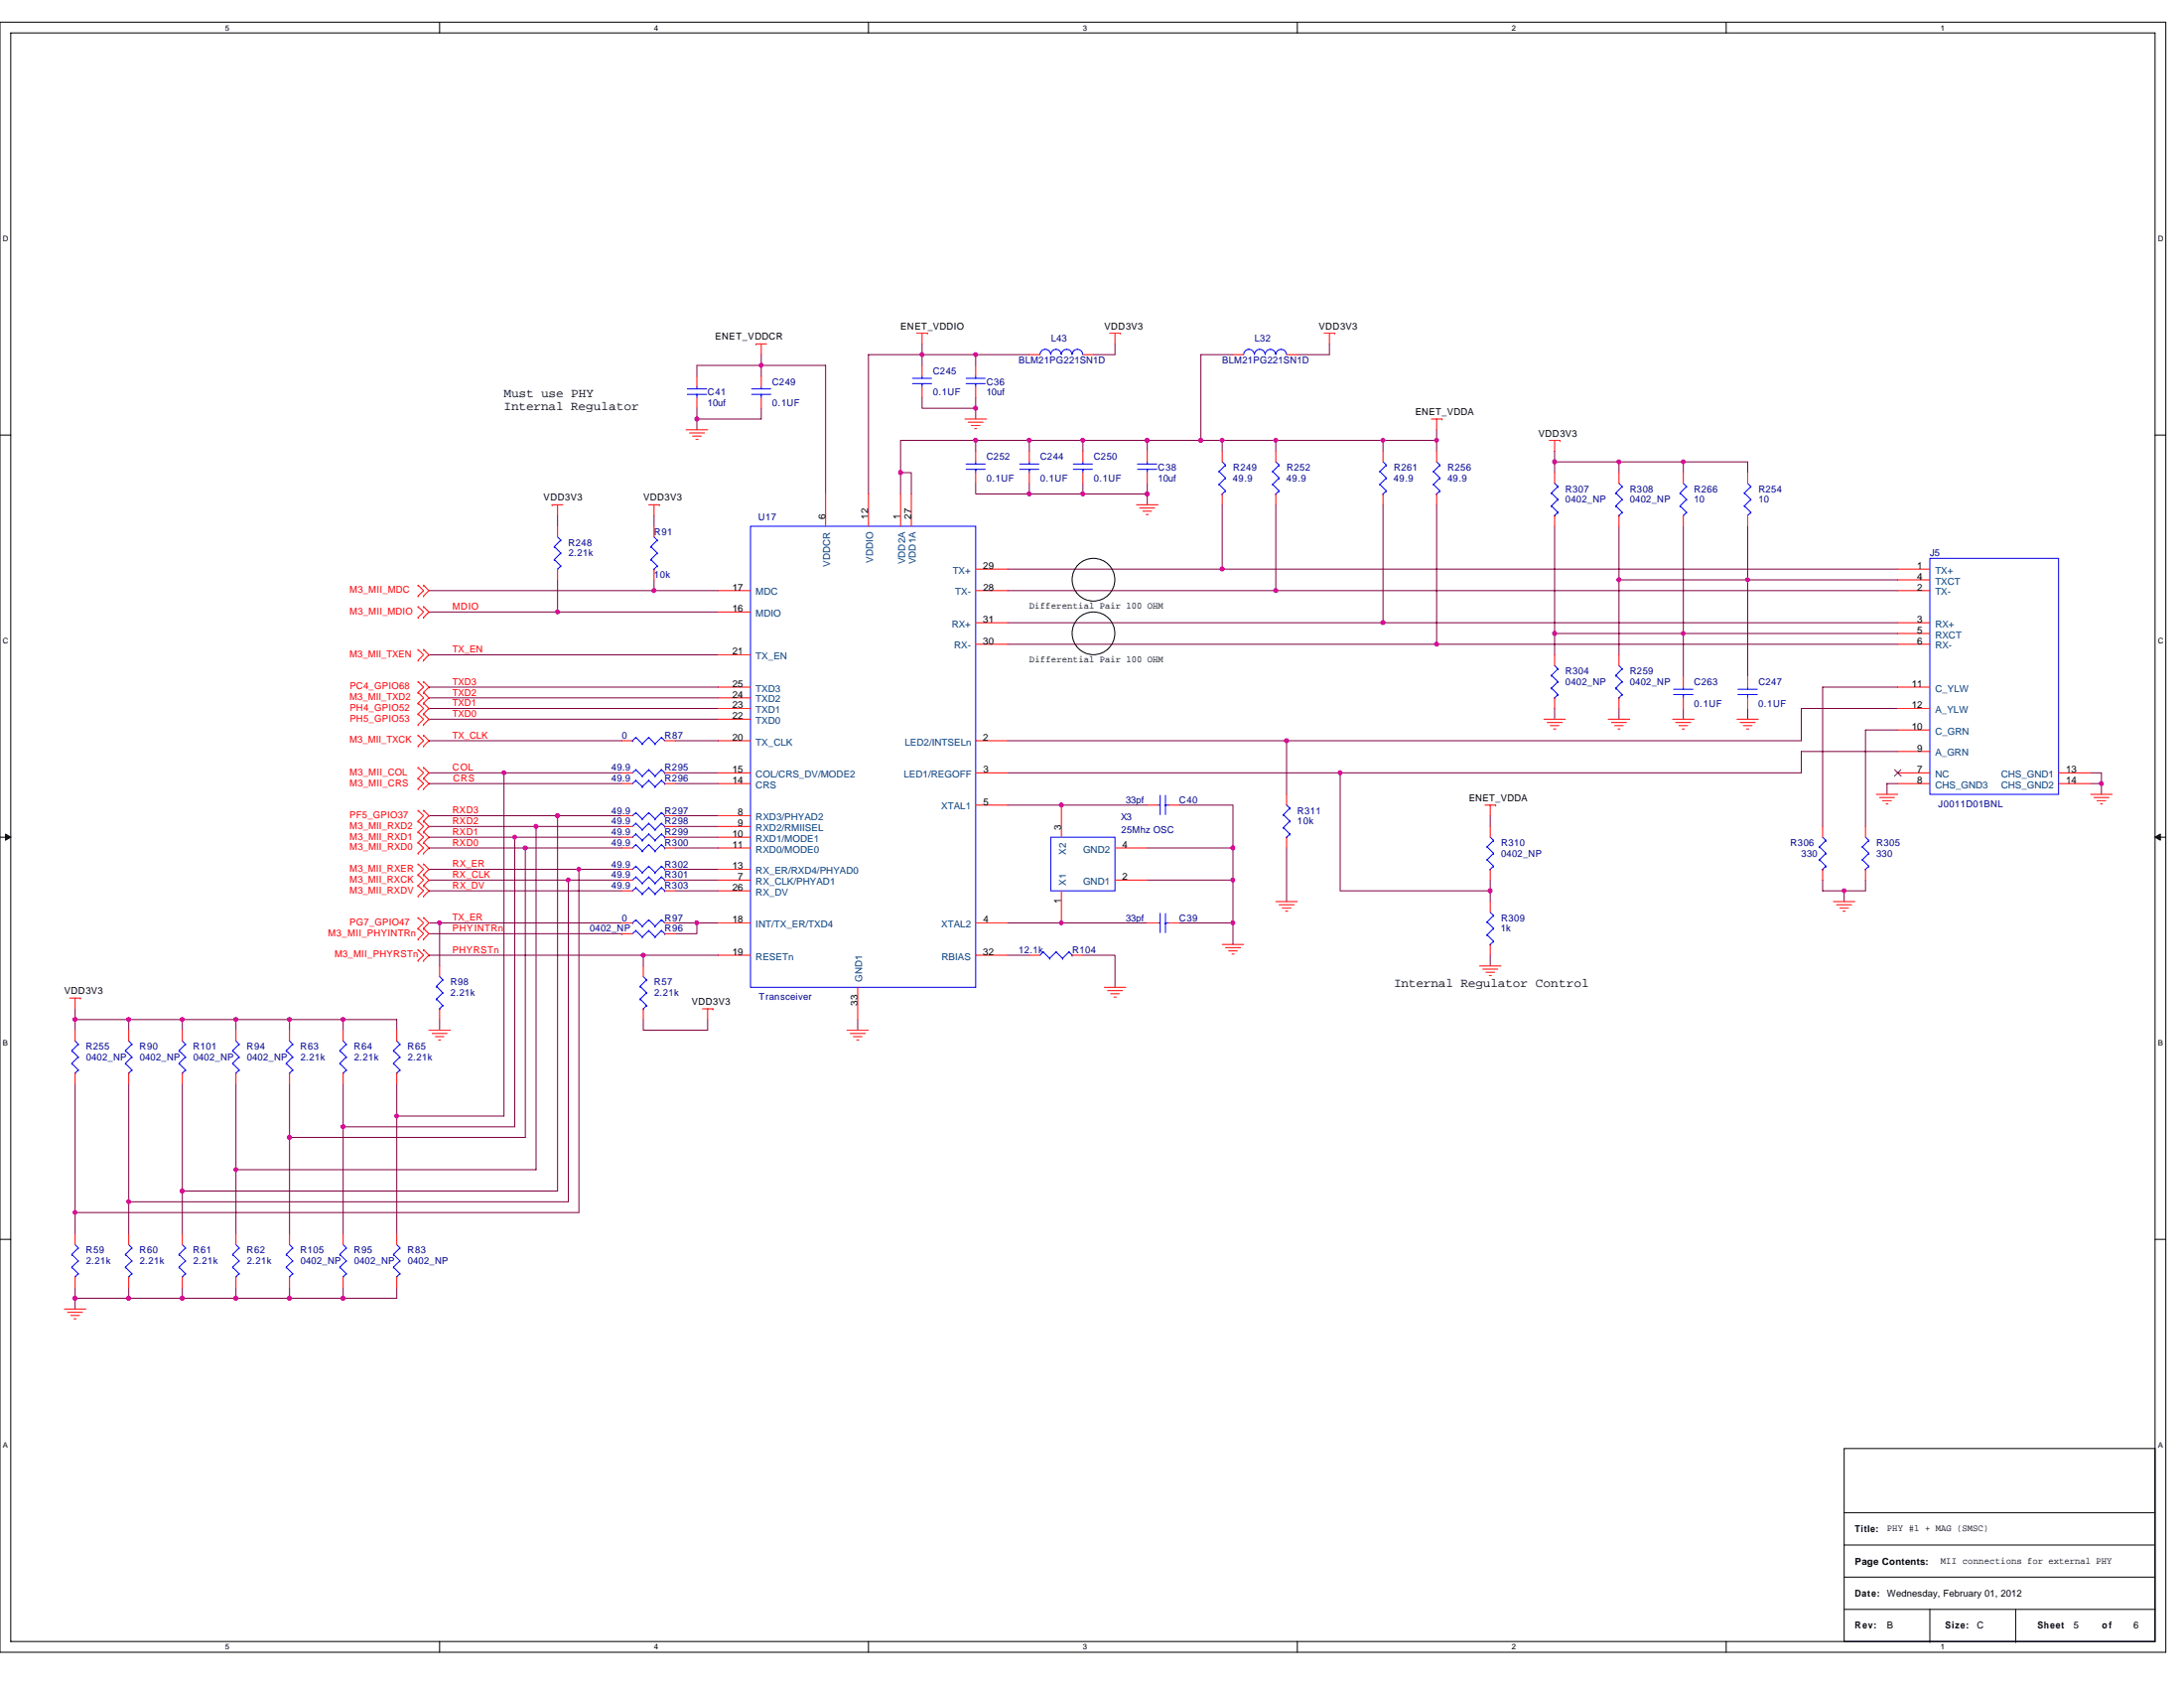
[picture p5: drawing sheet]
<svg xmlns="http://www.w3.org/2000/svg" width="279mm" height="216mm" viewBox="0 0 279 216" stroke-linecap="round" stroke-linejoin="round" font-family="sans-serif">
<path d="M0 2.8h277.1v208.5h-277.1zM1.4 4.2h274.3v205.8h-274.3z" fill="none" stroke="#000" stroke-width=".13"/>
<g fill="#fff">
<path d="M28.8 3h.6v1.1h-.6z"/>
<path d="M28.8 210.1h.6v1.1h-.6z"/>
</g>
<path d="M56.2 2.8v1.4M56.2 210v1.3" fill="none" stroke="#000" stroke-width=".13"/>
<g fill="#fff">
<path d="M83.7 3h.5v1.1h-.5z"/>
<path d="M83.7 210.1h.5v1.1h-.5z"/>
</g>
<path d="M111.1 2.8v1.4M111.1 210v1.3" fill="none" stroke="#000" stroke-width=".13"/>
<g fill="#fff">
<path d="M138.5 3h.6v1.1h-.6z"/>
<path d="M138.5 210.1h.6v1.1h-.6z"/>
</g>
<path d="M166 2.8v1.4M166 210v1.3" fill="none" stroke="#000" stroke-width=".13"/>
<g fill="#fff">
<path d="M193.4 3h.6v1.1h-.6z"/>
<path d="M193.4 210.1h.6v1.1h-.6z"/>
</g>
<path d="M220.8 2.8v1.4M220.8 210v1.3" fill="none" stroke="#000" stroke-width=".13"/>
<g fill="#fff">
<path d="M248.3 3h.5v1.1h-.5z"/>
<path d="M248.3 210.1h.5v1.1h-.5z"/>
<path d="M.4 29.9h.7v1.1h-.7z"/>
<path d="M276.1 29.9h.7v1.1h-.7z"/>
<path d="M.4 81.4h.7v1.1h-.7z"/>
<path d="M276.1 81.4h.7v1.1h-.7z"/>
</g>
<path d="M0 55.6h1.4M275.7 55.6h1.4" fill="none" stroke="#000" stroke-width=".13"/>
<g fill="#fff">
<path d="M.4 132.8h.6v1.1h-.6z"/>
<path d="M276.1 132.8h.6v1.1h-.6z"/>
</g>
<path d="M0 107.1h1.4M275.7 107.1h1.4" fill="none" stroke="#000" stroke-width=".13"/>
<path d="M.7 106.7l.7 .4-.7 .4zM275.7 107.1l.7-.4v.8z" fill="#000" stroke="#000" stroke-width=".13"/>
<g fill="#fff">
<path d="M.4 184.2h.6v1.1h-.6z"/>
<path d="M276.1 184.2h.6v1.1h-.6z"/>
</g>
<g fill="none" stroke="#000" stroke-width=".13">
<path d="M0 158.5h1.4M275.7 158.5h1.4M235.9 185.3h39.8v24.7h-39.8zM235.9 193.5h39.8M235.9 197.6h39.8M235.9 201.7h39.8M235.9 205.8h39.8M246.9 210h.1M246.9 205.8v4.2M257.9 210h.1M257.9 205.8v4.2M275.7 205.8h.1"/>
<circle cx="139.9" cy="74.1" r="2.73"/>
<circle cx="139.9" cy="81" r="2.73"/>
</g>
<g fill="none" stroke="#800040" stroke-width=".13">
<path d="M89.2 53.6v1.4M89.2 48.1v-1.4h8.2v1.4M89.2 52.2v1.4M97.4 45.4v1.3h8.2v16.5M97.4 52.2v1.4h-8.2M118 44v1.4M118 45.4v1.3M118 50.8v1.4h6.8M118 45.4h-6.9v17.8M118 45.4h6.8v1.3M124.8 50.8v1.4M124.8 45.4h6.9"/>
<path d="M124.8 56.3h13.7M124.8 56.3v1.4M124.8 56.3h-9.6v4.2h1.4v2.7M124.8 52.2v1.4M131.7 56.3v1.4M138.5 56.3v1.4M138.5 56.3h8.3v1.4M142.6 44v1.4h-2.7M146.8 56.3h6.8M153.6 56.3h2.8M156.4 56.3v1.4M156.4 56.3h6.8"/>
<path d="M157.7 45.4h-4.1v10.9M163.2 56.3v1.4M163.2 56.3h13.7M170.1 44v1.4h-4.1M176.9 56.3v1.4M176.9 56.3h6.9M183.8 56.3v1.4M183.8 55v1.3M198.9 59.1v1.4M198.9 59.1h8.2v1.4M198.9 57.7v1.4M207.1 59.1h8.2"/>
<path d="M215.3 59.1h8.3v1.4M215.3 59.1v1.4M54.9 78.3h.1M54.9 78.3h16.4M54.9 75.5h28.8M71.3 78.3h20.6M71.3 74.2v4.1M71.3 65.9v1.4M83.7 75.5h8.2M83.7 74.2v1.3M83.7 65.9v1.4M83.7 75.5h.1"/>
<path d="M115.2 60.5v2.7M124.8 61.8v1.4h6.9M128.9 79.7h48M128.9 72.8h27.5M128.9 75.5h34.3M131.7 61.8v1.4M131.7 63.2h6.8M138.5 61.8v1.4M138.5 63.2h8.3M146.8 61.8v1.4M146.8 63.2v1.4M156.4 64.6v8.2"/>
<path d="M156.4 72.8h86.4M163.2 64.6v10.9M163.2 75.5h79.6M176.9 64.6v15.1M176.9 79.7h65.9M183.8 64.6v17.8M198.9 67.3v13.7h16.4M207.1 74.2v9.6M207.1 67.3v6.9h16.5M215.3 67.3v13.7M223.6 67.3v6.9M223.6 74.2h19.2"/>
<path d="M223.6 74.2v12.3M54.9 98.8h.1M54.9 94.7h.1M54.9 92h.1M54.9 90.6h.1M54.9 89.3h.1M54.9 87.9h.1M54.9 83.8h.1M54.9 98.8h9.6M54.9 94.7h24.7M54.9 92h37M54.9 90.6h37"/>
<path d="M54.9 89.3h37M54.9 87.9h37M54.9 83.8h37M64.5 98.8h15.1M64.5 98.8v43.9h-13.7M86.4 98.8h5.5M86.4 94.7h5.5M128.9 82.4h54.9M128.9 98.8h42.5v15.1h19.2M128.9 94.7h35.7M164.6 94.7v6.9M183.8 82.4h59"/>
<path d="M198.9 90.6v1.4M198.9 81v2.8M207.1 90.6v1.4M215.3 81h27.5M215.3 81v5.5M215.3 90.6v1.4M223.6 90.6v1.4M242.8 96.1h-12.4v2.7h-59M242.8 90.6h-12.4v4.1h-65.8M242.8 93.4h-4.1v12.3M242.8 87.9h-9.6v17.8M267.5 98.8h1.3v1.4"/>
<path d="M54.9 113.9h.1M54.9 112.6h.1M54.9 108.5h.1M54.9 105.7h.1M54.9 111.2h.1M54.9 104.3h.1M54.9 107.1h.1M54.9 100.2h.1M54.9 118h1.3v5.5M54.9 113.9h24.7M54.9 112.6h17.8M54.9 108.5h12.3"/>
<path d="M54.9 105.7h13.7M54.9 111.2h19.2M54.9 104.3h16.4M54.9 107.1h10.9M54.9 100.2h24.7M54.9 119.4h24.7M56.2 118h.1M56.2 118h23.4M65.8 107.1v37h-21.9M65.8 107.1h13.8M67.2 108.5v37h-30.2M67.2 108.5h12.4"/>
<path d="M68.6 105.7v43.9h-38.4M68.6 105.7h11M71.3 104.3h8.3M71.3 104.3v48h-48M72.7 112.6h6.9M72.7 112.6v41.1h-56.2M74.1 111.2v43.9h-64.5M74.1 111.2h5.5M79.6 119.4h.1M86.4 113.9h5.5M86.4 111.2h5.5M86.4 108.5h5.5"/>
<path d="M86.4 107.1h5.5M86.4 105.7h5.5M86.4 104.3h5.5M86.4 100.2h5.5M86.4 112.6h5.5M86.4 118h2.8v1.4h-2.8M89.2 118h2.7M128.9 118h17.9M128.9 103h17.9M150.9 103h6.8v5.5h-10.9M150.9 118h6.8M157.7 112.6v5.4"/>
<path d="M157.7 118v2.8M157.7 108.5v4.1h-10.9M164.6 108.5v6.8M190.6 113.9v1.4M190.6 112.6v1.3M190.6 104.3v1.4M233.2 112.6v1.3h2.7M235.9 113.9v1.4M238.7 112.6v1.3h-2.8M242.8 100.2h-1.4v1.4M267.5 100.2h1.3M268.8 100.2v1.4"/>
<path d="M9.6 138.6v16.5M9.6 130.4h6.9M9.6 130.4v1.4M9.6 129v1.4M16.5 130.4h6.8M16.5 138.6v15.1M16.5 130.4v1.4M23.3 130.4v1.4M23.3 138.6v13.7M23.3 130.4h6.9M30.2 130.4v1.4M30.2 130.4h6.8"/>
<path d="M30.2 138.6v11M37 138.6v6.9M37 130.4v1.4M37 130.4h6.9M43.9 130.4h6.9v1.4M43.9 130.4v1.4M43.9 138.6v5.5M50.8 138.6v4.1M54.9 122.2h27.4v1.3M54.9 122.2h.1M56.2 130.4v1.4M82.3 130.4v1.4h8.2v-1.4"/>
<path d="M82.3 122.2h9.6M109.7 130.4v1.4M128.9 122.2h2.8M138.5 122.2h4.1v4.1M190.6 122.2v1.3M9.6 155.1v2.7M16.5 153.7v4.1M23.3 152.3v5.5M30.2 149.6v8.2M37 145.5v12.3M43.9 144.1v13.7M50.8 142.7v15.1"/>
<path d="M9.6 166.1v1.3M9.6 166.1h6.9M9.6 164.7v1.4M16.5 166.1h6.8M16.5 164.7v1.4M23.3 164.7v1.4h6.9M30.2 164.7v1.4M30.2 166.1h6.8M37 164.7v1.4M37 166.1h6.9M43.9 164.7v1.4M50.8 164.7v1.4h-6.9"/>
</g>
<g fill="none" stroke="#f00" stroke-width=".13">
<path d="M87.8 55h2.7M88.2 55.4h1.9M88.6 55.8h1.1M89 56.2h.3M89.2 48.1v1.4M89.2 50.8v1.4M96.7 44h.1M96.7 44h1.4M97.4 44v1.4M97.4 48.1v1.4M97.4 50.8v1.4M117.3 42.6h1.3"/>
<path d="M118 42.6v1.4M118 46.7v1.4M118 49.5v1.3M118.6 42.6h.1M123.4 53.6h2.8M123.9 54h1.9M124.3 54.4h1.1M124.7 54.8h.2M124.8 46.7v1.4M124.8 49.5v1.3M124.8 57.7v1.4M131.7 45.4h1.4"/>
<path d="M131.7 57.7v1.4M138.5 45.4h1.4M138.5 57.7v1.4M142 42.6h1.3M142.6 42.6v1.4M143.3 42.6h.1M146.8 57.7v1.4M156.4 57.7v1.4M157.7 45.4h1.4M163.2 57.7v1.4M164.6 45.4h1.4M169.4 42.6h1.4"/>
<path d="M170.1 42.6v1.4M170.8 42.6h.1M176.9 57.7v1.4M183.1 53.6h1.4M183.8 53.6v1.4M183.8 57.7v1.4M184.5 53.6h.1M198.2 56.3h1.4M198.9 56.3v1.4M199.6 56.3h.1M53.5 77.6h.1M53.5 79h.1"/>
<path d="M53.5 74.8h.1M53.5 76.2h.1M53.5 77.6l.7 .7-.7 .7M53.5 74.8l.7 .7-.7 .7M54.2 79h.1M54.2 77.6h.1M54.2 76.2h.1M54.2 74.8h.1M54.2 77.6l.7 .7-.7 .7M54.2 74.8l.7 .7-.7 .7M70.6 64.6h.1M70.6 64.6h1.4"/>
<path d="M71.3 64.6v1.3M71.3 67.3v1.4M71.3 72.8v1.4M83 64.6h1.3M83.7 64.6v1.3M83.7 67.3v1.4M83.7 72.8v1.4M84.3 64.6h.1M91.9 75.5h4.1M91.9 78.3h4.1M105.6 63.2v4.1M111.1 63.2v4.1"/>
<path d="M115.2 63.2v4.1M116.6 63.2v4.1M124.8 60.5v1.3M124.8 72.8h4.1M124.8 75.5h4.1M124.8 79.7h4.1M131.7 60.5v1.3M138.5 60.5v1.3M145.4 64.6h2.7M145.8 65h1.9M146.2 65.4h1.1M146.6 65.8h.3"/>
<path d="M146.8 60.5v1.3M156.4 63.2v1.4M163.2 63.2v1.4M176.9 63.2v1.4M183.8 63.2v1.4M198.9 60.5v1.3M198.9 65.9v1.4M207.1 60.5v1.3M207.1 65.9v1.4M215.3 60.5v1.3M215.3 65.9v1.4M223.6 60.5v1.3"/>
<path d="M223.6 65.9v1.4M242.8 72.8h4.1M242.8 74.2h4.1M242.8 75.5h4.1M242.8 79.7h4.1M53.5 98.2h.1M53.5 99.5h.1M53.5 88.6h.1M53.5 89.9h.1M53.5 94h.1M53.5 95.4h.1M53.5 83.1h.1"/>
<path d="M53.5 84.5h.1M53.5 91.3h.1M53.5 92.7h.1M53.5 87.2h.1M53.5 98.2l.7 .6-.7 .7M53.5 99.5l.7 .7-.7 .7M53.5 88.6l.7 .7-.7 .6M53.5 94l.7 .7-.7 .7M53.5 83.1l.7 .7-.7 .7M53.5 89.9l.7 .7-.7 .7M53.5 91.3l.7 .7-.7 .7M53.5 87.2l.7 .7-.7 .7"/>
<path d="M54.2 99.5h.1M54.2 98.2h.1M54.2 89.9h.1M54.2 88.6h.1M54.2 95.4h.1M54.2 94h.1M54.2 84.5h.1M54.2 83.1h.1M54.2 91.3h.1M54.2 92.7h.1M54.2 87.2h.1M54.2 98.2l.7 .6-.7 .7"/>
<path d="M54.2 99.5l.7 .7-.7 .7M54.2 88.6l.7 .7-.7 .6M54.2 94l.7 .7-.7 .7M54.2 83.1l.7 .7-.7 .7M54.2 89.9l.7 .7-.7 .7M54.2 91.3l.7 .7-.7 .7M54.2 87.2l.7 .7-.7 .7M79.6 98.8h1.3M79.6 94.7h1.3M85 98.8h1.4M85 94.7h1.4M91.9 87.9h4.1"/>
<path d="M91.9 90.6h4.1M91.9 98.8h4.1M91.9 94.7h4.1M91.9 92h4.1M91.9 89.3h4.1M91.9 83.8h4.1M124.8 82.4h4.1M124.8 98.8h4.1M124.8 94.7h4.1M197.5 92h2.8M197.9 92.4h2M198.3 92.8h1.1"/>
<path d="M198.8 93.2h.2M198.9 83.8v1.3M198.9 89.3v1.3M205.7 92h2.8M206.2 92.4h1.9M206.6 92.8h1.1M207 93.2h.2M207.1 83.8v1.3M207.1 89.3v1.3M214 92h2.7M214.4 92.4h1.9M214.8 92.8h1.1"/>
<path d="M215.2 93.2h.3M215.3 86.5v1.4M215.3 89.3v1.3M222.2 92h2.7M222.6 92.4h1.9M223 92.8h1.1M223.4 93.2h.3M223.6 86.5v1.4M223.6 89.3v1.3M242.8 81h4.1M242.8 82.4h4.1M242.8 87.9h4.1"/>
<path d="M242.8 90.6h4.1M242.8 93.4h4.1M242.8 96.1h4.1M242.8 98.8h4.1M263.4 98.8h4.1M53.5 117.4h.1M53.5 118.7h.1M53.5 107.8h.1M53.5 109.1h.1M53.5 105h.1M53.5 106.4h.1M53.5 113.3h.1"/>
<path d="M53.5 114.6h.1M53.5 110.5h.1M53.5 111.9h.1M53.5 103.7h.1M53.5 100.9h.1M53.5 117.4l.7 .6-.7 .7M53.5 107.8l.7 .7-.7 .6M53.5 105l.7 .7-.7 .7M53.5 106.4l.7 .7-.7 .7M53.5 113.3l.7 .6-.7 .7M53.5 110.5l.7 .7-.7 .7M53.5 111.9l.7 .7-.7 .7"/>
<path d="M53.5 103.7l.7 .6-.7 .7M53.5 118.7l.7 .7-.7 .7M54.2 118.7h.1M54.2 117.4h.1M54.2 109.1h.1M54.2 107.8h.1M54.2 106.4h.1M54.2 105h.1M54.2 114.6h.1M54.2 113.3h.1M54.2 111.9h.1M54.2 110.5h.1"/>
<path d="M54.2 103.7h.1M54.2 100.9h.1M54.2 117.4l.7 .6-.7 .7M54.2 107.8l.7 .7-.7 .6M54.2 105l.7 .7-.7 .7M54.2 106.4l.7 .7-.7 .7M54.2 113.3l.7 .6-.7 .7M54.2 110.5l.7 .7-.7 .7M54.2 111.9l.7 .7-.7 .7M54.2 103.7l.7 .6-.7 .7M54.2 118.7l.7 .7-.7 .7M79.6 118h1.3"/>
<path d="M79.6 119.4h1.3M79.6 105.7h1.3M79.6 108.5h1.3M79.6 111.2h1.3M79.6 112.6h1.3M79.6 113.9h1.3M79.6 100.2h1.3M79.6 107.1h1.3M79.6 104.3h1.3M85 118h1.4M85 119.4h1.4M85 105.7h1.4"/>
<path d="M85 108.5h1.4M85 111.2h1.4M85 112.6h1.4M85 113.9h1.4M85 100.2h1.4M85 107.1h1.4M85 104.3h1.4M91.9 118h4.1M91.9 105.7h4.1M91.9 108.5h4.1M91.9 111.2h4.1M91.9 112.6h4.1"/>
<path d="M91.9 113.9h4.1M91.9 100.2h4.1M91.9 107.1h4.1M91.9 104.3h4.1M124.8 103h4.1M124.8 118h4.1M135.8 103v4.1M135.8 113.9v4.1M142.6 108.5h4.2M142.6 112.6h4.2M146.8 103h1.3M146.8 118h1.3"/>
<path d="M149.5 103h1.4M149.5 118h1.4M163.2 115.3h2.8M163.6 115.7h2M164 116.1h1.1M164.5 116.5h.2M164.6 101.6v1.4M164.6 107.1v1.4M190 103h1.3M190.6 103v1.3M190.6 105.7v1.4M190.6 111.2v1.4"/>
<path d="M190.6 115.3v1.4M191.3 103h.1M233.2 105.7v1.4M233.2 111.2v1.4M234.5 115.3h2.8M234.9 115.7h2M235.4 116.1h1.1M235.8 116.5h.3M238.7 105.7v1.4M238.7 111.2v1.4M240 101.6h2.8M240.5 102h1.9"/>
<path d="M240.9 102.4h1.1M241.3 102.8h.2M242.8 100.2h4.1M263.4 100.2h4.1M267.5 101.6h2.7M267.9 102h1.9M268.3 102.4h1.1M268.7 102.8h.3M8.9 127.7h1.4M9.6 127.7v1.3M9.6 131.8v1.3M9.6 137.3v1.3"/>
<path d="M10.3 127.7h.1M16.5 131.8v1.3M16.5 137.3v1.3M23.3 131.8v1.3M23.3 137.3v1.3M30.2 131.8v1.3M30.2 137.3v1.3M37 131.8v1.3M37 137.3v1.3M43.9 131.8v1.3M43.9 137.3v1.3M50.8 131.8v1.3"/>
<path d="M50.8 137.3v1.3M53.5 121.5h.1M53.5 122.9h.1M53.5 120.1h.1M53.5 121.5l.7 .7-.7 .7M54.2 122.9h.1M54.2 121.5h.1M54.2 120.1h.1M54.2 121.5l.7 .7-.7 .7M54.9 131.8h2.7M55.3 132.2h1.9M55.7 132.6h1.1"/>
<path d="M56.1 133h.3M56.2 123.5v1.4M56.2 129v1.4M82.3 123.5v1.4M82.3 129v1.4M89.9 129h1.3M90.5 129v1.4M91.2 129h.1M91.9 122.2h4.1M108.4 131.8h2.7M108.8 132.2h1.9M109.2 132.6h1.1"/>
<path d="M109.6 133h.3M109.7 126.3v4.1M124.8 122.2h4.1M131.7 122.2h1.4M137.2 122.2h1.3M141.3 126.3h2.7M141.7 126.7h1.9M142.1 127.1h1.1M142.5 127.5h.3M156.4 120.8h2.7M156.8 121.2h1.9M157.2 121.6h1.1"/>
<path d="M157.6 122h.3M189.3 123.5h2.7M189.7 124h1.9M190.1 124.4h1.1M190.5 124.8h.3M190.6 120.8v1.4M9.6 157.8v1.4M16.5 157.8v1.4M23.3 157.8v1.4M30.2 157.8v1.4M37 157.8v1.4M43.9 157.8v1.4"/>
<path d="M50.8 157.8v1.4M8.2 167.4h2.8M8.6 167.9h2M9.1 168.3h1.1M9.5 168.7h.2M9.6 163.3v1.4M16.5 163.3v1.4M23.3 163.3v1.4M30.2 163.3v1.4M37 163.3v1.4M43.9 163.3v1.4M50.8 163.3v1.4"/>
</g>
<g fill="none" stroke="#00f" stroke-width=".13">
<path d="M87.9 50.4h2.5M87.9 49.7h2.5M89.2 49.5v.2M89.2 50.4h.1M89.2 50.4v.4M96.2 50.4h2.4M96.2 49.7h2.4M97.4 49.5v.2M97.4 50.4h.1M97.4 50.4v.4M116.7 49.1h2.5M116.7 48.4h2.5"/>
<path d="M118 48.1v.3M118 49.1h.1M118 49.1v.4M123.6 49.1h2.4M123.6 48.4h2.4M123.6 59.4h2.4M124.8 48.1v.3M124.8 49.1h.1M124.8 59.1v.3M124.8 49.1v.4M130.5 59.4h2.4M131.7 59.1v.3"/>
<path d="M133.1 45.3a.68 .68 0 0 1 .6-.6 .68 .68 0 0 1 .7 .6M134.4 45.3a.67 .67 0 0 1 .7-.6 .67 .67 0 0 1 .7 .6M135.8 45.3a.68 .68 0 0 1 .7-.6 .68 .68 0 0 1 .6 .6M137.2 45.3a.68 .68 0 0 1 .6-.6 .68 .68 0 0 1 .7 .6M137.3 59.4h2.5M138.5 59.1v.3M145.5 59.4h2.5M146.8 59.1v.3M156.4 59.1l.4 .4M156.8 59.5h.1M156.8 59.5l-.8 .8M159.1 45.3a.68 .68 0 0 1 .7-.6 .68 .68 0 0 1 .7 .6"/>
<path d="M160.5 45.3a.68 .68 0 0 1 .7-.6 .68 .68 0 0 1 .6 .6M161.9 45.3a.67 .67 0 0 1 .6-.6 .67 .67 0 0 1 .7 .6M163.2 45.3a.68 .68 0 0 1 .7-.6 .68 .68 0 0 1 .7 .6M163.2 59.1l.4 .4M163.6 59.5h.1M163.6 59.5l-.8 .8M176.9 59.1l.5 .4M177.4 59.5h.1M177.4 59.5l-.9 .8M183.8 59.1l.4 .4M184.2 59.5h.1M184.2 59.5l-.8 .8"/>
<path d="M70.9 69.9h.1M70.9 71.6h.1M70.9 69.9l.8 .8M70.9 71.6l.8 .8M71.3 72.8h.1M71.3 68.7l.4 .4M71.7 69.1h.1M71.7 70.7h.1M71.7 72.4h.1M71.7 69.1l-.8 .8M71.7 70.7l-.8 .9M71.7 72.4l-.4 .4"/>
<path d="M83.3 69.9h.1M83.3 71.6h.1M83.3 69.9l.8 .8M83.3 71.6l.8 .8M83.7 72.8h.1M83.7 68.7l.4 .4M84.1 69.1h.1M84.1 70.7h.1M84.1 72.4h.1M84.1 69.1l-.8 .8M84.1 70.7l-.8 .9M84.1 72.4l-.4 .4"/>
<path d="M96 67.3h28.8v59h-28.8zM123.6 60h2.4M124.8 60h.1M124.8 60v.5M130.5 60h2.4M131.7 60h.1M131.7 60v.5M137.3 60h2.5M138.5 60h.1M138.5 60v.5M145.5 60h2.5M146.8 60h.1"/>
<path d="M146.8 60v.5M156 60.3h.1M156 62h.1M156 60.3l.8 .8M156 62l.8 .8M156.4 63.2h.1M156.8 61.1h.1M156.8 62.8h.1M156.8 61.1l-.8 .9M156.8 62.8l-.4 .4M162.8 60.3h.1M162.8 62h.1"/>
<path d="M162.8 60.3l.8 .8M162.8 62l.8 .8M163.2 63.2h.1M163.6 61.1h.1M163.6 62.8h.1M163.6 61.1l-.8 .9M163.6 62.8l-.4 .4M176.5 60.3h.1M176.5 62h.1M176.5 60.3l.9 .8M176.5 62l.9 .8M176.9 63.2h.1"/>
<path d="M177.4 61.1h.1M177.4 62.8h.1M177.4 61.1l-.9 .9M177.4 62.8l-.5 .4M183.4 60.3h.1M183.4 62h.1M183.4 60.3l.8 .8M183.4 62l.8 .8M183.8 63.2h.1M184.2 61.1h.1M184.2 62.8h.1M184.2 61.1l-.8 .9"/>
<path d="M184.2 62.8l-.4 .4M198.5 63.1h.1M198.5 64.7h.1M198.5 63.1l.8 .8M198.5 64.7l.8 .8M198.9 65.9h.1M198.9 61.8l.4 .4M199.3 62.2h.1M199.3 63.9h.1M199.3 65.5h.1M199.3 62.2l-.8 .9M199.3 63.9l-.8 .8"/>
<path d="M199.3 65.5l-.4 .4M206.7 63.1h.1M206.7 64.7h.1M206.7 63.1l.8 .8M206.7 64.7l.8 .8M207.1 65.9h.1M207.1 61.8l.4 .4M207.5 62.2h.1M207.5 63.9h.1M207.5 65.5h.1M207.5 62.2l-.8 .9M207.5 63.9l-.8 .8"/>
<path d="M207.5 65.5l-.4 .4M214.9 63.1h.1M214.9 64.7h.1M214.9 63.1l.9 .8M214.9 64.7l.9 .8M215.3 65.9h.1M215.3 61.8l.5 .4M215.8 62.2h.1M215.8 63.9h.1M215.8 65.5h.1M215.8 62.2l-.9 .9M215.8 63.9l-.9 .8"/>
<path d="M215.8 65.5l-.5 .4M223.2 63.1h.1M223.2 64.7h.1M223.2 63.1l.8 .8M223.2 64.7l.8 .8M223.6 65.9h.1M223.6 61.8l.4 .4M224 62.2h.1M224 63.9h.1M224 65.5h.1M224 62.2l-.8 .9M224 63.9l-.8 .8"/>
<path d="M224 65.5l-.4 .4M246.9 71.4h16.5v30.2h-16.5zM80.9 94.7h.1M81.3 94.3h.1M81.3 98.4h.1M81.3 99.8h.1M81.3 94.3l.9 .8M81.3 94.3l-.4 .4M81.3 98.4l-.4 .4M81.3 98.4l.9 .9M81.3 99.8l-.4 .4M81.3 99.8l.9 .8"/>
<path d="M82.2 95.1h.1M82.2 99.3h.1M83 94.3h.1M83 98.4h.1M83 99.8h.1M83 94.3l.8 .8M83 94.3l-.8 .8M83 98.4l-.8 .9M83 98.4l.8 .9M83 99.8l-.8 .8M83 99.8l.8 .8M83.8 95.1h.1"/>
<path d="M83.8 99.3h.1M84.6 94.3h.1M84.6 98.4h.1M84.6 99.8h.1M84.6 94.3l.4 .4M84.6 94.3l-.8 .8M84.6 98.4l-.8 .9M84.6 98.4l.4 .4M84.6 99.8l-.8 .8M84.6 99.8l.4 .4M85 98.8h.1M198.5 86.4h.1"/>
<path d="M198.5 88h.1M198.5 86.4l.8 .8M198.5 88l.8 .8M198.9 89.3h.1M198.9 85.1l.4 .5M199.3 85.6h.1M199.3 87.2h.1M199.3 88.8h.1M199.3 85.6l-.8 .8M199.3 87.2l-.8 .8M199.3 88.8l-.4 .5M206.7 86.4h.1"/>
<path d="M206.7 88h.1M206.7 86.4l.8 .8M206.7 88l.8 .8M207.1 89.3h.1M207.1 85.1l.4 .5M207.5 85.6h.1M207.5 87.2h.1M207.5 88.8h.1M207.5 85.6l-.8 .8M207.5 87.2l-.8 .8M207.5 88.8l-.4 .5M214.1 88.8h2.5"/>
<path d="M214.1 88.2h2.5M215.3 87.9v.3M215.3 88.8h.1M215.3 88.8v.5M222.3 88.8h2.5M222.3 88.2h2.5M223.6 87.9v.3M223.6 88.8h.1M223.6 88.8v.5M80.9 118h.1M81.3 119h.1M81.3 105.3h.1"/>
<path d="M81.3 108h.1M81.3 110.8h.1M81.3 113.5h.1M81.3 112.2h.1M81.3 117.6h.1M81.3 103.9h.1M81.3 106.7h.1M81.3 119l-.4 .4M81.3 119l.9 .8M81.3 105.3l-.4 .4M81.3 105.3l.9 .8M81.3 108l-.4 .5"/>
<path d="M81.3 108l.9 .9M81.3 110.8l-.4 .4M81.3 110.8l.9 .8M81.3 113.5l-.4 .4M81.3 113.5l.9 .8M81.3 112.2l-.4 .4M81.3 112.2l.9 .8M81.3 117.6l.9 .9M81.3 117.6l-.4 .4M81.3 103.9l-.4 .4M81.3 103.9l.9 .9M81.3 106.7l-.4 .4"/>
<path d="M81.3 106.7l.9 .8M82.2 119.8h.1M82.2 106.1h.1M82.2 108.9h.1M82.2 111.6h.1M82.2 114.3h.1M82.2 113h.1M82.2 118.5h.1M82.2 100.6h.1M82.2 104.8h.1M82.2 107.5h.1M83 119h.1"/>
<path d="M83 105.3h.1M83 108h.1M83 110.8h.1M83 113.5h.1M83 112.2h.1M83 117.6h.1M83 103.9h.1M83 106.7h.1M83 119l-.8 .8M83 119l.8 .8M83 105.3l-.8 .8M83 105.3l.8 .8"/>
<path d="M83 108l-.8 .9M83 108l.8 .9M83 110.8l-.8 .8M83 110.8l.8 .8M83 113.5l-.8 .8M83 113.5l.8 .8M83 112.2l-.8 .8M83 112.2l.8 .8M83 117.6l.8 .9M83 117.6l-.8 .9M83 103.9l-.8 .9M83 103.9l.8 .9"/>
<path d="M83 106.7l-.8 .8M83 106.7l.8 .8M83.8 119.8h.1M83.8 106.1h.1M83.8 108.9h.1M83.8 111.6h.1M83.8 114.3h.1M83.8 113h.1M83.8 118.5h.1M83.8 100.6h.1M83.8 104.8h.1M83.8 107.5h.1"/>
<path d="M84.6 119h.1M84.6 105.3h.1M84.6 108h.1M84.6 110.8h.1M84.6 113.5h.1M84.6 112.2h.1M84.6 117.6h.1M84.6 103.9h.1M84.6 106.7h.1M84.6 119l-.8 .8M84.6 119l.4 .4M84.6 105.3l-.8 .8"/>
<path d="M84.6 105.3l.4 .4M84.6 108l-.8 .9M84.6 108l.4 .5M84.6 110.8l-.8 .8M84.6 110.8l.4 .4M84.6 113.5l-.8 .8M84.6 113.5l.4 .4M84.6 112.2l-.8 .8M84.6 112.2l.4 .4M84.6 117.6l.4 .4M84.6 117.6l-.8 .9M84.6 103.9l-.8 .9"/>
<path d="M84.6 103.9l.4 .4M84.6 106.7l-.8 .8M84.6 106.7l.4 .4M85 119.4h.1M85 105.7h.1M85 108.5h.1M85 111.2h.1M85 113.9h.1M85 112.6h.1M85 100.2h.1M85 104.3h.1M85 107.1h.1"/>
<path d="M134.4 107.1h8.2v6.8h-8.2zM148.1 103h.3M148.1 118h.3M148.4 101.7v2.5M148.4 116.8v2.5M149.1 101.7v2.5M149.1 103h.1M149.1 116.8v2.5M149.1 118h.1M149.1 103h.4M149.1 118h.4M164.2 104.2h.1"/>
<path d="M164.2 105.9h.1M164.2 104.2l.8 .8M164.2 105.9l.8 .8M164.6 107.1h.1M164.6 103l.4 .4M165 103.4h.1M165 105h.1M165 106.7h.1M165 103.4l-.8 .8M165 105l-.8 .9M165 106.7l-.4 .4M190.2 117.9h.1"/>
<path d="M190.2 119.6h.1M190.2 108.3h.1M190.2 110h.1M190.2 117.9l.9 .8M190.2 119.6l.9 .8M190.2 108.3l.9 .8M190.2 110l.9 .8M190.6 111.2h.1M190.6 116.7l.5 .4M190.6 107.1l.5 .4M191.1 117.1h.1M191.1 118.7h.1"/>
<path d="M191.1 107.5h.1M191.1 109.1h.1M191.1 110.8h.1M191.1 117.1l-.9 .8M191.1 118.7l-.9 .9M191.1 107.5l-.9 .8M191.1 109.1l-.9 .9M191.1 110.8l-.5 .4M232.8 108.3h.1M232.8 110h.1M232.8 108.3l.8 .8M232.8 110l.8 .8"/>
<path d="M233.2 111.2h.1M233.2 107.1l.4 .4M233.6 107.5h.1M233.6 109.1h.1M233.6 110.8h.1M233.6 107.5l-.8 .8M233.6 109.1l-.8 .9M233.6 110.8l-.4 .4M238.3 108.3h.1M238.3 110h.1M238.3 108.3l.8 .8M238.3 110l.8 .8"/>
<path d="M238.7 111.2h.1M238.7 107.1l.4 .4M239.1 107.5h.1M239.1 109.1h.1M239.1 110.8h.1M239.1 107.5l-.8 .8M239.1 109.1l-.8 .9M239.1 110.8l-.4 .4M9.2 134.4h.1M9.2 136h.1M9.2 134.4l.8 .8M9.2 136l.8 .8"/>
<path d="M9.6 137.3h.1M9.6 133.1l.4 .5M10 133.6h.1M10 135.2h.1M10 136.8h.1M10 133.6l-.8 .8M10 135.2l-.8 .8M10 136.8l-.4 .5M16 134.4h.1M16 136h.1M16 134.4l.9 .8M16 136l.9 .8"/>
<path d="M16.5 137.3h.1M16.5 133.1l.4 .5M16.9 133.6h.1M16.9 135.2h.1M16.9 136.8h.1M16.9 133.6l-.9 .8M16.9 135.2l-.9 .8M16.9 136.8l-.4 .5M22.9 134.4h.1M22.9 136h.1M22.9 134.4l.8 .8M22.9 136l.8 .8"/>
<path d="M23.3 137.3h.1M23.3 133.1l.4 .5M23.7 133.6h.1M23.7 135.2h.1M23.7 136.8h.1M23.7 133.6l-.8 .8M23.7 135.2l-.8 .8M23.7 136.8l-.4 .5M29.8 134.4h.1M29.8 136h.1M29.8 134.4l.8 .8M29.8 136l.8 .8"/>
<path d="M30.2 137.3h.1M30.2 133.1l.4 .5M30.6 133.6h.1M30.6 135.2h.1M30.6 136.8h.1M30.6 133.6l-.8 .8M30.6 135.2l-.8 .8M30.6 136.8l-.4 .5M36.6 134.4h.1M36.6 136h.1M36.6 134.4l.8 .8M36.6 136l.8 .8"/>
<path d="M37 137.3h.1M37 133.1l.4 .5M37.4 133.6h.1M37.4 135.2h.1M37.4 136.8h.1M37.4 133.6l-.8 .8M37.4 135.2l-.8 .8M37.4 136.8l-.4 .5M43.5 134.4h.1M43.5 136h.1M43.5 134.4l.8 .8M43.5 136l.8 .8"/>
<path d="M43.9 137.3h.1M43.9 133.1l.4 .5M44.3 133.6h.1M44.3 135.2h.1M44.3 136.8h.1M44.3 133.6l-.8 .8M44.3 135.2l-.8 .8M44.3 136.8l-.4 .5M50.3 134.4h.1M50.3 136h.1M50.3 134.4l.9 .8M50.3 136l.9 .8"/>
<path d="M50.8 137.3h.1M50.8 133.1l.4 .5M51.2 133.6h.1M51.2 135.2h.1M51.2 136.8h.1M51.2 133.6l-.9 .8M51.2 135.2l-.9 .8M51.2 136.8l-.4 .5M55.8 126.2h.1M55.8 127.8h.1M55.8 126.2l.8 .8M55.8 127.8l.8 .8"/>
<path d="M56.2 129h.1M56.2 124.9l.4 .4M56.6 125.3h.1M56.6 127h.1M56.6 128.6h.1M56.6 125.3l-.8 .9M56.6 127l-.8 .8M56.6 128.6l-.4 .4M81.9 126.2h.1M81.9 127.8h.1M81.9 126.2l.8 .8M81.9 127.8l.8 .8"/>
<path d="M82.3 129h.1M82.3 124.9l.4 .4M82.7 125.3h.1M82.7 127h.1M82.7 128.6h.1M82.7 125.3l-.8 .9M82.7 127l-.8 .8M82.7 128.6l-.4 .4M133.5 121.8h.1M133.5 121.8l-.4 .4M133.5 121.8l.8 .8M134.3 122.6h.1"/>
<path d="M135.1 121.8h.1M135.1 121.8l-.8 .8M135.1 121.8l.8 .8M135.9 122.6h.1M136.8 121.8h.1M136.8 121.8l-.9 .8M136.8 121.8l.4 .4M137.2 122.2h.1M190.6 120.8h.1M191.1 120.4h.1M191.1 120.4l-.5 .4M9.6 159.2l.4 .4"/>
<path d="M10 159.6h.1M10 159.6l-.8 .8M16.5 159.2l.4 .4M16.9 159.6h.1M16.9 159.6l-.9 .8M23.3 159.2l.4 .4M23.7 159.6h.1M23.7 159.6l-.8 .8M30.2 159.2l.4 .4M30.6 159.6h.1M30.6 159.6l-.8 .8M37 159.2l.4 .4"/>
<path d="M37.4 159.6h.1M37.4 159.6l-.8 .8M43.9 159.2l.4 .4M44.3 159.6h.1M44.3 159.6l-.8 .8M50.8 159.2l.4 .4M51.2 159.6h.1M51.2 159.6l-.9 .8M9.2 160.4h.1M9.2 162.1h.1M9.2 160.4l.8 .9M9.2 162.1l.8 .8"/>
<path d="M9.6 163.3h.1M10 161.3h.1M10 162.9h.1M10 161.3l-.8 .8M10 162.9l-.4 .4M16 160.4h.1M16 162.1h.1M16 160.4l.9 .9M16 162.1l.9 .8M16.5 163.3h.1M16.9 161.3h.1M16.9 162.9h.1"/>
<path d="M16.9 161.3l-.9 .8M16.9 162.9l-.4 .4M22.9 160.4h.1M22.9 162.1h.1M22.9 160.4l.8 .9M22.9 162.1l.8 .8M23.3 163.3h.1M23.7 161.3h.1M23.7 162.9h.1M23.7 161.3l-.8 .8M23.7 162.9l-.4 .4M29.8 160.4h.1"/>
<path d="M29.8 162.1h.1M29.8 160.4l.8 .9M29.8 162.1l.8 .8M30.2 163.3h.1M30.6 161.3h.1M30.6 162.9h.1M30.6 161.3l-.8 .8M30.6 162.9l-.4 .4M36.6 160.4h.1M36.6 162.1h.1M36.6 160.4l.8 .9M36.6 162.1l.8 .8"/>
<path d="M37 163.3h.1M37.4 161.3h.1M37.4 162.9h.1M37.4 161.3l-.8 .8M37.4 162.9l-.4 .4M43.5 160.4h.1M43.5 162.1h.1M43.5 160.4l.8 .9M43.5 162.1l.8 .8M43.9 163.3h.1M44.3 161.3h.1M44.3 162.9h.1"/>
<path d="M44.3 161.3l-.8 .8M44.3 162.9l-.4 .4M50.3 160.4h.1M50.3 162.1h.1M50.3 160.4l.9 .9M50.3 162.1l.9 .8M50.8 163.3h.1M51.2 161.3h.1M51.2 162.9h.1M51.2 161.3l-.9 .8M51.2 162.9l-.4 .4"/>
</g>
<path d="M242.4 98.4l.8 .9M243.2 98.4l-.8 .9" fill="none" stroke="#804000" stroke-width=".13"/>
<g fill="#f0f" stroke="#f0f" stroke-width=".13">
<circle cx="72.7" cy="112.6" r=".27"/>
<circle cx="183.8" cy="56.3" r=".27"/>
<circle cx="135.8" cy="118" r=".27"/>
<circle cx="74" cy="111.2" r=".27"/>
<circle cx="135.8" cy="103" r=".27"/>
<circle cx="157.7" cy="118" r=".27"/>
<circle cx="183.8" cy="82.4" r=".27"/>
<circle cx="176.9" cy="79.6" r=".27"/>
<circle cx="30.2" cy="130.4" r=".27"/>
<circle cx="23.3" cy="166" r=".27"/>
<circle cx="16.5" cy="166" r=".27"/>
<circle cx="37" cy="145.5" r=".27"/>
<circle cx="30.2" cy="149.6" r=".27"/>
<circle cx="68.6" cy="105.7" r=".27"/>
<circle cx="16.5" cy="153.7" r=".27"/>
<circle cx="71.3" cy="104.3" r=".27"/>
<circle cx="9.6" cy="130.4" r=".27"/>
<circle cx="67.2" cy="108.4" r=".27"/>
<circle cx="16.5" cy="130.4" r=".27"/>
<circle cx="43.9" cy="166" r=".27"/>
<circle cx="43.9" cy="130.4" r=".27"/>
<circle cx="23.3" cy="152.3" r=".27"/>
<circle cx="65.8" cy="107.1" r=".27"/>
<circle cx="124.8" cy="52.2" r=".27"/>
<circle cx="124.8" cy="45.3" r=".27"/>
<circle cx="146.8" cy="56.3" r=".27"/>
<circle cx="131.7" cy="56.3" r=".27"/>
<circle cx="124.8" cy="56.3" r=".27"/>
<circle cx="82.3" cy="122.2" r=".27"/>
<circle cx="97.4" cy="46.7" r=".27"/>
<circle cx="89.1" cy="53.6" r=".27"/>
<circle cx="146.8" cy="63.2" r=".27"/>
<circle cx="138.5" cy="63.2" r=".27"/>
<circle cx="131.7" cy="63.2" r=".27"/>
<circle cx="171.4" cy="98.8" r=".27"/>
<circle cx="115.2" cy="60.4" r=".27"/>
<circle cx="89.1" cy="118" r=".27"/>
<circle cx="71.3" cy="78.3" r=".27"/>
<circle cx="164.6" cy="94.7" r=".27"/>
<circle cx="9.6" cy="166" r=".27"/>
<circle cx="9.6" cy="155.1" r=".27"/>
<circle cx="153.6" cy="56.3" r=".27"/>
<circle cx="198.9" cy="81" r=".27"/>
<circle cx="198.9" cy="59.1" r=".27"/>
<circle cx="207.1" cy="74.2" r=".27"/>
<circle cx="215.3" cy="81" r=".27"/>
<circle cx="223.6" cy="74.2" r=".27"/>
<circle cx="163.2" cy="56.3" r=".27"/>
<circle cx="156.3" cy="56.3" r=".27"/>
<circle cx="176.9" cy="56.3" r=".27"/>
<circle cx="23.3" cy="130.4" r=".27"/>
<circle cx="37" cy="130.4" r=".27"/>
<circle cx="190.6" cy="113.9" r=".27"/>
<circle cx="215.3" cy="59.1" r=".27"/>
<circle cx="207.1" cy="59.1" r=".27"/>
<circle cx="117.9" cy="45.3" r=".27"/>
<circle cx="138.5" cy="56.3" r=".27"/>
<circle cx="157.7" cy="112.6" r=".27"/>
<circle cx="157.7" cy="108.4" r=".27"/>
<circle cx="43.9" cy="144.1" r=".27"/>
<circle cx="50.7" cy="142.7" r=".27"/>
<circle cx="30.2" cy="166" r=".27"/>
<circle cx="37" cy="166" r=".27"/>
<circle cx="156.3" cy="72.8" r=".27"/>
<circle cx="163.2" cy="75.5" r=".27"/>
<circle cx="268.8" cy="100.2" r=".27"/>
<circle cx="235.9" cy="113.9" r=".27"/>
<circle cx="56.2" cy="118" r=".27"/>
<circle cx="64.5" cy="98.8" r=".27"/>
<circle cx="83.7" cy="75.5" r=".27"/>
</g>
<g font-size="1.6">
<text x="64.5" y="50.7">Must use PHY</text>
<text x="64.5" y="52.5">Internal Regulator</text>
<text x="178.3" y="126.2">Internal Regulator Control</text>
</g>
<g font-size="1.2">
<text x="91.5" y="43.5">ENET_VDDCR</text>
<text x="115.2" y="42.1">ENET_VDDIO</text>
<text x="141.3" y="42.1">VDD3V3</text>
<text x="168.7" y="42.1">VDD3V3</text>
<text x="181.1" y="53.1">ENET_VDDA</text>
<text x="196.8" y="55.8">VDD3V3</text>
<text x="69.6" y="64">VDD3V3</text>
<text x="82.3" y="64">VDD3V3</text>
<text x="105.6" y="66.4" transform="rotate(-90 105.6 66.4)">6</text>
<text x="111.1" y="66.4" transform="rotate(-90 111.1 66.4)">12</text>
<text x="115.2" y="66.4" transform="rotate(-90 115.2 66.4)">1</text>
<text x="116.6" y="66.4" transform="rotate(-90 116.6 66.4)">27</text>
<text x="93.7" y="75.5">17</text>
<text x="125.8" y="72.8">29</text>
<text x="125.8" y="75.5">28</text>
<text x="131.7" y="77.9">Differential Pair 100 OHM</text>
<text x="245.3" y="72.8">1</text>
<text x="245.3" y="74.1">4</text>
<text x="245.3" y="75.5">2</text>
<text x="93.7" y="78.3">16</text>
<text x="93.7" y="83.7">21</text>
<text x="125.8" y="82.4">30</text>
<text x="125.8" y="79.6">31</text>
<text x="245.3" y="79.6">3</text>
<text x="245.3" y="81">5</text>
<text x="245.3" y="82.4">6</text>
<text x="93.7" y="87.9">25</text>
<text x="93.7" y="89.2">24</text>
<text x="131.7" y="84.7">Differential Pair 100 OHM</text>
<text x="244.6" y="87.9">11</text>
<text x="93.7" y="94.7">20</text>
<text x="93.7" y="92">22</text>
<text x="93.7" y="90.6">23</text>
<text x="125.8" y="94.7">2</text>
<text x="244.6" y="90.6">12</text>
<text x="244.6" y="93.3">10</text>
<text x="93.7" y="100.2">14</text>
<text x="93.7" y="98.8">15</text>
<text x="125.8" y="98.8">3</text>
<text x="245.3" y="96.1">9</text>
<text x="245.3" y="98.8">7</text>
<text x="245.3" y="100.2">8</text>
<text x="264.3" y="98.8">13</text>
<text x="264.3" y="100.2">14</text>
<text x="93.7" y="107.1">10</text>
<text x="94.4" y="105.7">9</text>
<text x="94.4" y="104.3">8</text>
<text x="125.8" y="103">5</text>
<text x="135.8" y="106.1" transform="rotate(-90 135.8 106.1)">3</text>
<text x="187.9" y="102.4">ENET_VDDA</text>
<text x="93.7" y="113.9">26</text>
<text x="93.7" y="111.2">13</text>
<text x="93.7" y="108.4">11</text>
<text x="94.4" y="112.5">7</text>
<text x="143.6" y="112.5">2</text>
<text x="143.6" y="108.4">4</text>
<text x="93.7" y="118">18</text>
<text x="125.8" y="118">4</text>
<text x="135.8" y="115.6" transform="rotate(-90 135.8 115.6)">1</text>
<text x="93.7" y="122.2">19</text>
<text x="125.8" y="122.2">32</text>
<text x="8.2" y="127.1">VDD3V3</text>
<text x="88.5" y="128.5">VDD3V3</text>
<text x="109.7" y="128.6" transform="rotate(-90 109.7 128.6)">33</text>
<text x="237.3" y="196">Title:</text>
<text x="241.4" y="195.8">PHY #1 + MAG (SMSC)</text>
<text x="237.3" y="200.1">Page Contents:</text>
<text x="248.3" y="200">MII connections for external PHY</text>
<text x="237.3" y="204.2">Date:</text>
<text x="237.3" y="208.3">Rev:</text>
<text x="241.4" y="208.3">B</text>
<text x="241.4" y="204.2">Wednesday, February 01, 2012</text>
<text x="248.9" y="208.3">Size:</text>
<text x="252.9" y="208.3">C</text>
<text x="260.6" y="208.3">Sheet</text>
<text x="265.3" y="208.3">5</text>
<text x="268.9" y="208.3">of</text>
<text x="272.9" y="208.3">6</text>
</g>
<g font-size="1.2" fill="#000080">
<text x="119.3" y="47.9">C245</text>
<text x="130.3" y="46.5">BLM21PG221SN1D</text>
<text x="134.5" y="43.7">L43</text>
<text x="156.4" y="46.5">BLM21PG221SN1D</text>
<text x="160.5" y="43.7">L32</text>
<text x="90.5" y="50.6">C41</text>
<text x="90.5" y="52">10uf</text>
<text x="98.8" y="49.2">C249</text>
<text x="98.8" y="52">0.1UF</text>
<text x="119.3" y="50.6">0.1UF</text>
<text x="126.2" y="49.2">C36</text>
<text x="126.2" y="50.6">10uf</text>
<text x="126.2" y="58.8">C252</text>
<text x="133.1" y="58.8">C244</text>
<text x="139.9" y="58.8">C250</text>
<text x="126.2" y="61.6">0.1UF</text>
<text x="133.1" y="61.6">0.1UF</text>
<text x="139.9" y="61.6">0.1UF</text>
<text x="148.1" y="60.2">C38</text>
<text x="148.1" y="61.6">10uf</text>
<text x="157.7" y="61.6">49.9</text>
<text x="157.8" y="60.2">R249</text>
<text x="164.6" y="61.6">49.9</text>
<text x="164.6" y="60.2">R252</text>
<text x="178.3" y="61.6">49.9</text>
<text x="178.3" y="60.2">R261</text>
<text x="185.2" y="61.6">49.9</text>
<text x="185.2" y="60.2">R256</text>
<text x="200.3" y="62.9">R307</text>
<text x="200.3" y="64.3">0402_NP</text>
<text x="208.5" y="62.9">R308</text>
<text x="208.5" y="64.3">0402_NP</text>
<text x="216.7" y="62.9">R266</text>
<text x="216.7" y="64.3">10</text>
<text x="225" y="62.9">R254</text>
<text x="225" y="64.3">10</text>
<text x="72.7" y="69.8">R248</text>
<text x="72.7" y="71.2">2.21k</text>
<text x="83.7" y="68.4">R91</text>
<text x="97" y="66.5">U17</text>
<text x="246.9" y="71.2">J5</text>
<text x="83.7" y="73.9">10k</text>
<text x="200.3" y="86.3">R304</text>
<text x="200.3" y="87.6">0402_NP</text>
<text x="208.5" y="86.3">R259</text>
<text x="208.5" y="87.6">0402_NP</text>
<text x="216.7" y="87.6">C263</text>
<text x="225" y="87.6">C247</text>
<text x="79.6" y="94.5">0</text>
<text x="85" y="94.5">R87</text>
<text x="216.7" y="90.4">0.1UF</text>
<text x="224.9" y="90.4">0.1UF</text>
<text x="78.2" y="98.6">49.9</text>
<text x="78.2" y="100">49.9</text>
<text x="85" y="98.6">R295</text>
<text x="85" y="100">R296</text>
<text x="78.2" y="105.5">49.9</text>
<text x="78.2" y="104.1">49.9</text>
<text x="78.2" y="106.8">49.9</text>
<text x="85" y="105.5">R298</text>
<text x="85" y="104.1">R297</text>
<text x="85" y="106.8">R299</text>
<text x="143.4" y="104.9">X3</text>
<text x="143.5" y="106.6">25Mhz OSC</text>
<text x="144" y="102.7">33pf</text>
<text x="150.9" y="102.7">C40</text>
<text x="166" y="105.5">10k</text>
<text x="166" y="104.1">R311</text>
<text x="248" y="103.3">J0011D01BNL</text>
<text x="78.2" y="108.2">49.9</text>
<text x="78.2" y="111">49.9</text>
<text x="78.2" y="113.7">49.9</text>
<text x="78.2" y="112.3">49.9</text>
<text x="85" y="108.2">R300</text>
<text x="85" y="111">R302</text>
<text x="85" y="113.7">R303</text>
<text x="85" y="112.3">R301</text>
<text x="192" y="108.2">R310</text>
<text x="192" y="109.6">0402_NP</text>
<text x="229.1" y="108.2">R306</text>
<text x="230.5" y="109.6">330</text>
<text x="240.1" y="108.2">R305</text>
<text x="240.1" y="109.6">330</text>
<text x="75.5" y="119.2">0402_NP</text>
<text x="79.6" y="117.8">0</text>
<text x="85" y="119.2">R96</text>
<text x="85" y="117.8">R97</text>
<text x="144" y="117.8">33pf</text>
<text x="150.9" y="117.8">C39</text>
<text x="192" y="119.2">1k</text>
<text x="192" y="117.8">R309</text>
<text x="130.3" y="121.9">12.1k</text>
<text x="137.2" y="121.9">R104</text>
<text x="57.6" y="126">R98</text>
<text x="57.6" y="127.4">2.21k</text>
<text x="83.7" y="126">R57</text>
<text x="83.7" y="127.4">2.21k</text>
<text x="97.1" y="128">Transceiver</text>
<text x="11" y="134.3">R255</text>
<text x="11" y="135.6">0402_NP</text>
<text x="17.8" y="134.3">R90</text>
<text x="17.9" y="135.6">0402_NP</text>
<text x="24.7" y="134.3">R101</text>
<text x="24.7" y="135.6">0402_NP</text>
<text x="31.6" y="134.3">R94</text>
<text x="31.6" y="135.6">0402_NP</text>
<text x="38.4" y="134.3">R63</text>
<text x="38.4" y="135.6">2.21k</text>
<text x="45.3" y="134.3">R64</text>
<text x="45.3" y="135.6">2.21k</text>
<text x="52.1" y="134.3">R65</text>
<text x="52.2" y="135.6">2.21k</text>
<text x="11" y="160.3">R59</text>
<text x="11" y="161.7">2.21k</text>
<text x="17.8" y="160.3">R60</text>
<text x="17.9" y="161.7">2.21k</text>
<text x="24.7" y="160.3">R61</text>
<text x="24.7" y="161.7">2.21k</text>
<text x="31.6" y="160.3">R62</text>
<text x="31.6" y="161.7">2.21k</text>
<text x="38.4" y="160.3">R105</text>
<text x="38.4" y="161.7">0402_NP</text>
<text x="45.3" y="160.3">R95</text>
<text x="45.3" y="161.7">0402_NP</text>
<text x="52.1" y="160.3">R83</text>
<text x="52.2" y="161.7">0402_NP</text>
</g>
<g font-size="1.2" fill="#004080">
<text x="111.7" y="71.9" transform="rotate(-90 111.7 71.9)">VDDIO</text>
<text x="96.7" y="76.1">MDC</text>
<text x="106.2" y="72.5" transform="rotate(-90 106.2 72.5)">VDDCR</text>
<text x="115.8" y="72.2" transform="rotate(-90 115.8 72.2)">VDD2A</text>
<text x="117.2" y="72.2" transform="rotate(-90 117.2 72.2)">VDD1A</text>
<text x="121.9" y="73.4">TX+</text>
<text x="122.2" y="76.1">TX-</text>
<text x="247.6" y="73.4">TX+</text>
<text x="247.6" y="74.7">TXCT</text>
<text x="247.6" y="76.1">TX-</text>
<text x="96.7" y="78.8">MDIO</text>
<text x="121.8" y="80.2">RX+</text>
<text x="122.1" y="83">RX-</text>
<text x="247.6" y="80.2">RX+</text>
<text x="247.6" y="81.6">RXCT</text>
<text x="247.6" y="83">RX-</text>
<text x="96.7" y="88.5">TXD3</text>
<text x="96.7" y="89.8">TXD2</text>
<text x="96.7" y="84.3">TX_EN</text>
<text x="247.6" y="88.5">C_YLW</text>
<text x="96.7" y="95.3">TX_CLK</text>
<text x="96.7" y="92.6">TXD0</text>
<text x="96.7" y="91.2">TXD1</text>
<text x="115.8" y="95.3">LED2/INTSELn</text>
<text x="247.6" y="91.2">A_YLW</text>
<text x="247.6" y="93.9">C_GRN</text>
<text x="96.7" y="100.8">CRS</text>
<text x="96.7" y="99.4">COL/CRS_DV/MODE2</text>
<text x="115.6" y="99.4">LED1/REGOFF</text>
<text x="247.6" y="96.7">A_GRN</text>
<text x="247.6" y="99.4">NC</text>
<text x="247.6" y="100.8">CHS_GND3</text>
<text x="256" y="99.4">CHS_GND1</text>
<text x="256" y="100.8">CHS_GND2</text>
<text x="96.7" y="107.7">RXD1/MODE1</text>
<text x="96.7" y="106.3">RXD2/RMIISEL</text>
<text x="96.7" y="104.9">RXD3/PHYAD2</text>
<text x="120.4" y="103.5">XTAL1</text>
<text x="96.7" y="113.1">RX_CLK/PHYAD1</text>
<text x="96.7" y="111.8">RX_ER/RXD4/PHYAD0</text>
<text x="96.7" y="109">RXD0/MODE0</text>
<text x="136.4" y="113.3" transform="rotate(-90 136.4 113.3)">X1</text>
<text x="136.4" y="109.3" transform="rotate(-90 136.4 109.3)">X2</text>
<text x="138.6" y="113.1">GND1</text>
<text x="138.6" y="109">GND2</text>
<text x="96.7" y="118.6">INT/TX_ER/TXD4</text>
<text x="96.7" y="114.5">RX_DV</text>
<text x="120.4" y="118.6">XTAL2</text>
<text x="96.7" y="122.7">RESETn</text>
<text x="110.3" y="125.6" transform="rotate(-90 110.3 125.6)">GND1</text>
<text x="120.5" y="122.7">RBIAS</text>
</g>
<g font-size="1.2" fill="#f00">
<text x="44.7" y="75.8">M3_MII_MDC</text>
<text x="57.9" y="78">MDIO</text>
<text x="44.7" y="78.6">M3_MII_MDIO</text>
<text x="57.9" y="83.5">TX_EN</text>
<text x="44.7" y="89.6">M3_MII_TXD2</text>
<text x="44.7" y="84.1">M3_MII_TXEN</text>
<text x="44.7" y="88.2">PC4_GPIO68</text>
<text x="57.9" y="89">TXD2</text>
<text x="57.9" y="87.6">TXD3</text>
<text x="44.7" y="95">M3_MII_TXCK</text>
<text x="44.7" y="90.9">PH4_GPIO52</text>
<text x="44.7" y="92.3">PH5_GPIO53</text>
<text x="57.9" y="94.5">TX_CLK</text>
<text x="57.9" y="91.7">TXD0</text>
<text x="57.9" y="90.3">TXD1</text>
<text x="44.7" y="99.1">M3_MII_COL</text>
<text x="44.7" y="100.5">M3_MII_CRS</text>
<text x="57.9" y="98.6">COL</text>
<text x="58" y="99.9">CRS</text>
<text x="44.7" y="106">M3_MII_RXD2</text>
<text x="44.7" y="107.4">M3_MII_RXD1</text>
<text x="44.7" y="104.6">PF5_GPIO37</text>
<text x="57.9" y="105.4">RXD2</text>
<text x="57.9" y="104.1">RXD3</text>
<text x="57.9" y="106.8">RXD1</text>
<text x="44.7" y="108.8">M3_MII_RXD0</text>
<text x="44.7" y="111.5">M3_MII_RXER</text>
<text x="44.7" y="112.9">M3_MII_RXCK</text>
<text x="57.9" y="113.7">RX_DV</text>
<text x="57.9" y="112.3">RX_CLK</text>
<text x="57.9" y="108.2">RXD0</text>
<text x="57.9" y="110.9">RX_ER</text>
<text x="42" y="119.7">M3_MII_PHYINTRn</text>
<text x="44.7" y="118.4">PG7_GPIO47</text>
<text x="44.7" y="114.2">M3_MII_RXDV</text>
<text x="57.9" y="119.1">PHYINTRn</text>
<text x="57.9" y="117.8">TX_ER</text>
<text x="42.8" y="122.5">M3_MII_PHYRSTn</text>
<text x="57.9" y="121.9">PHYRSTn</text>
</g>
<g font-size="1">
<text x="28.8" y="3.9">5</text>
<text x="83.7" y="3.9">4</text>
<text x="138.5" y="3.9">3</text>
<text x="193.4" y="3.9">2</text>
<text x="248.3" y="3.9">1</text>
<text x=".4" y="30.8">D</text>
<text x="276.1" y="30.8">D</text>
<text x=".4" y="82.3">C</text>
<text x="276.1" y="82.3">C</text>
<text x=".4" y="133.7">B</text>
<text x="276.1" y="133.7">B</text>
<text x=".4" y="185.1">A</text>
<text x="276.1" y="185.1">A</text>
<text x="28.8" y="211">5</text>
<text x="83.7" y="211">4</text>
<text x="138.5" y="211">3</text>
<text x="193.4" y="211">2</text>
<text x="248.3" y="211">1</text>
</g>
</svg>
